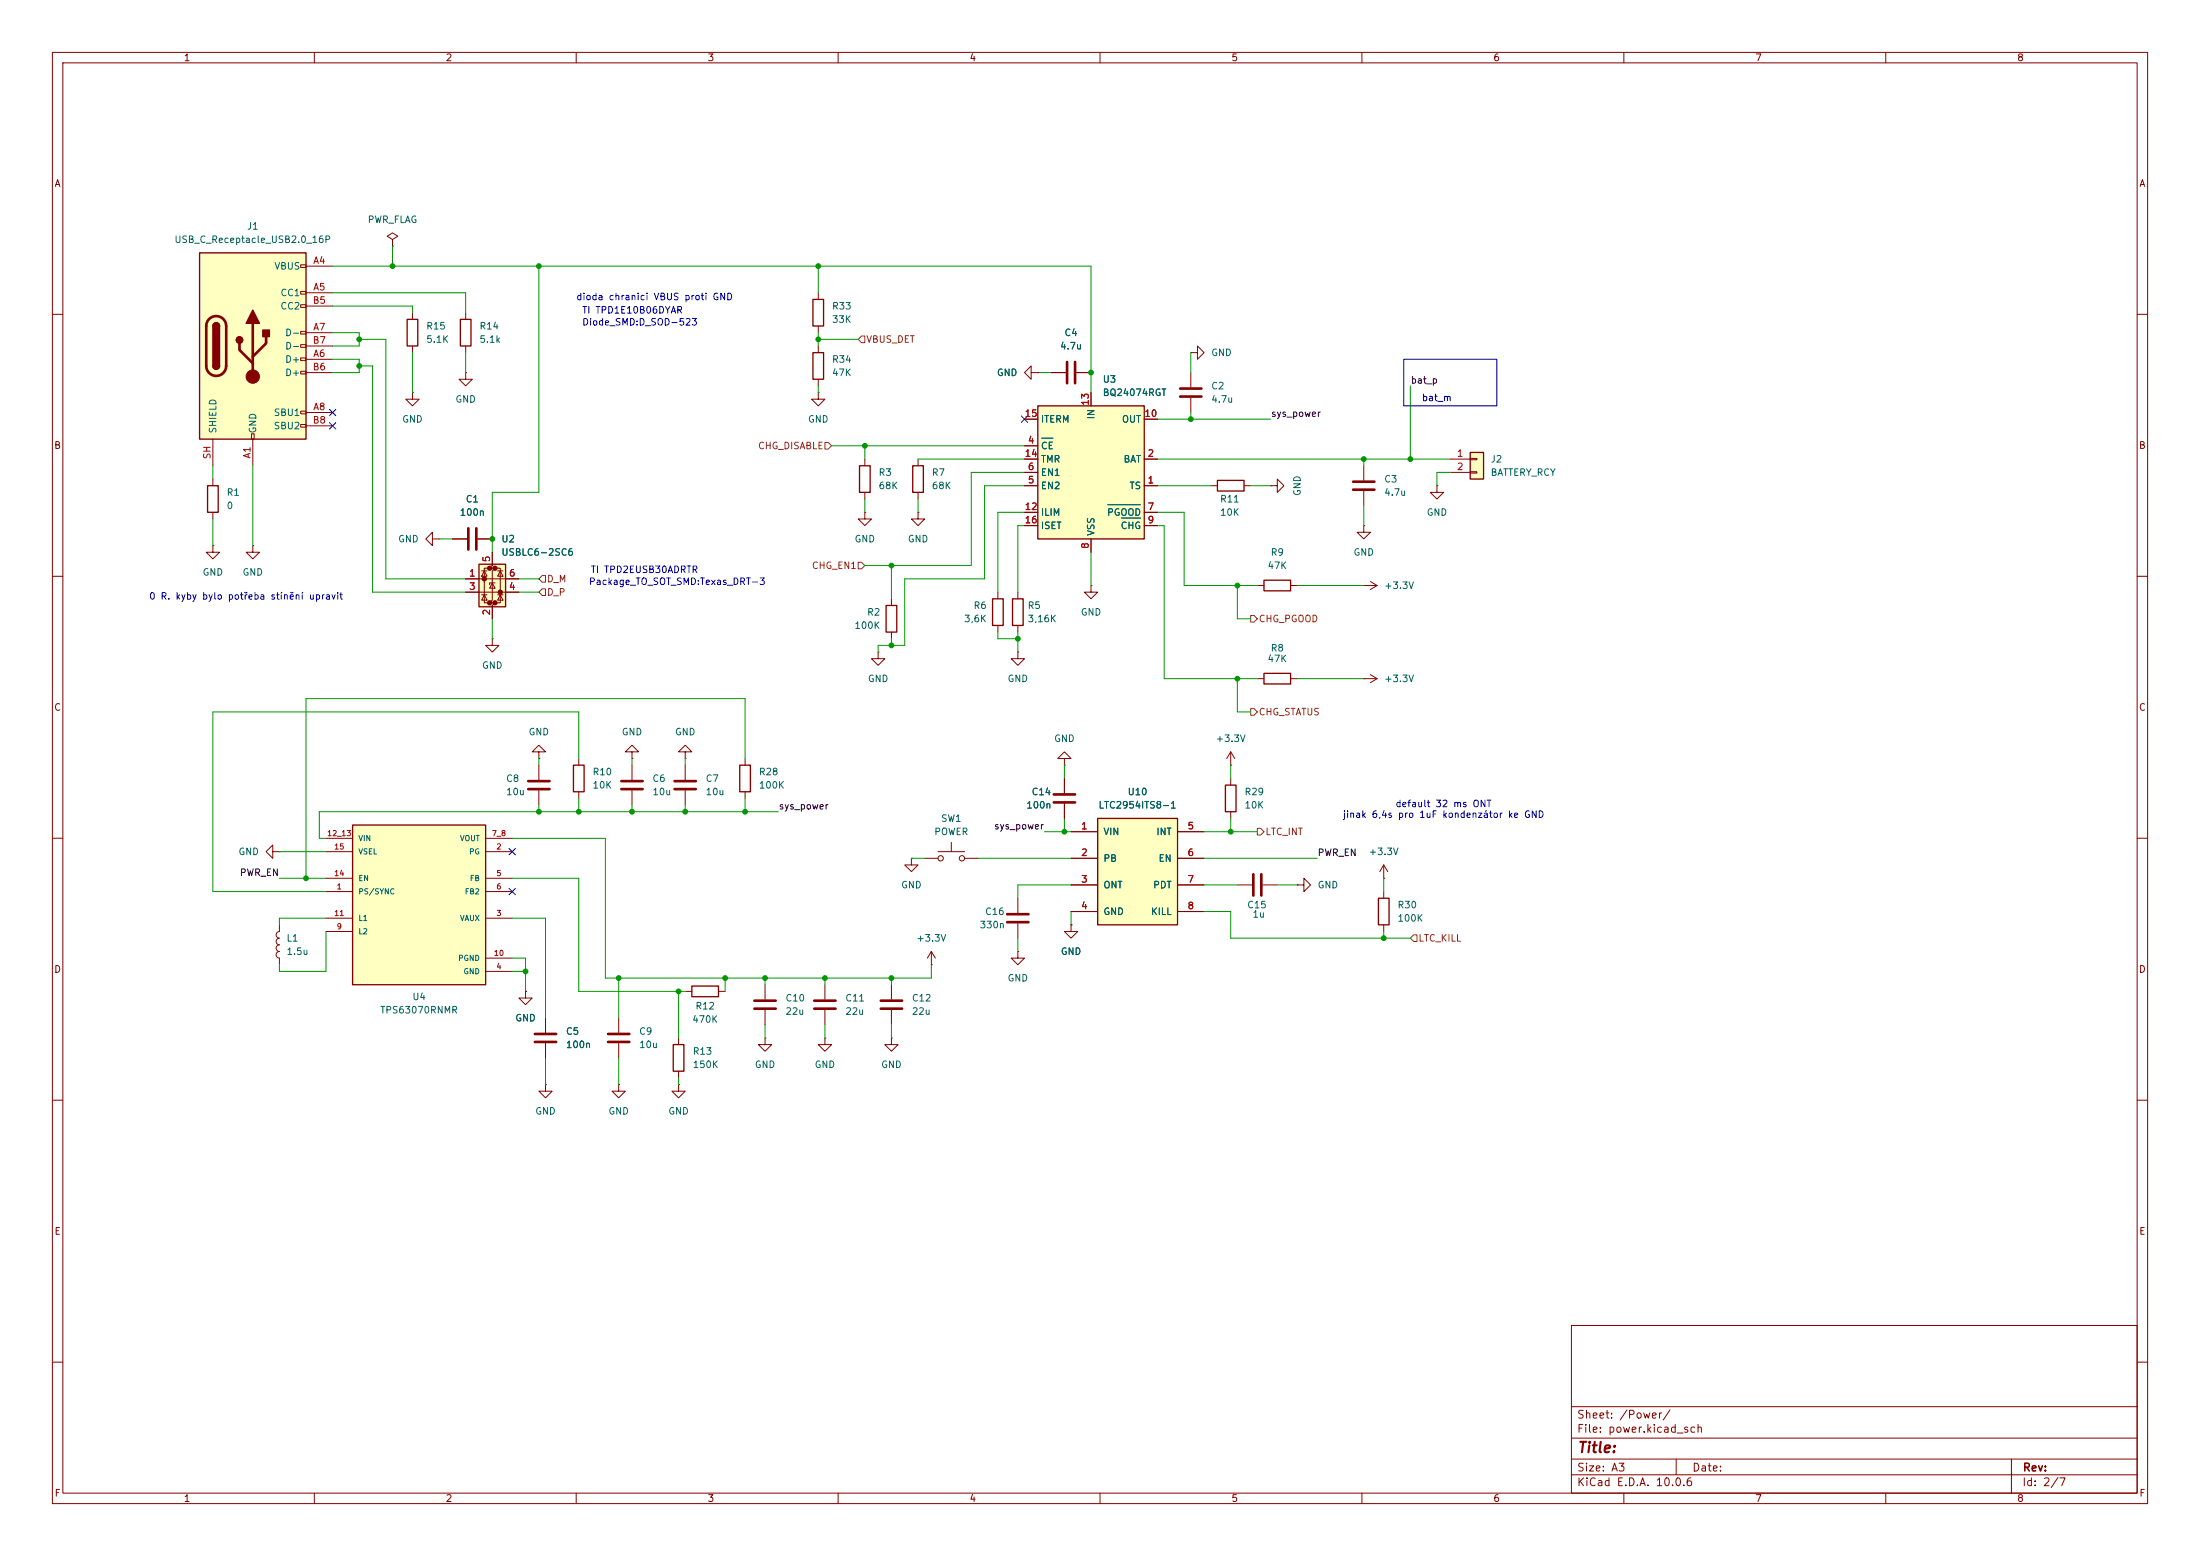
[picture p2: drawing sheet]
<svg xmlns="http://www.w3.org/2000/svg" width="420mm" height="297mm" viewBox="0 0 420 297" stroke-linecap="round" stroke-linejoin="round" font-family="sans-serif">
<g fill="none" stroke="#840000" stroke-width=".19">
<path d="M10 10h400v277h-400zM12 12h396v273h-396zM60 10v2M110 10v2M160 10v2M210 10v2M260 10v2M310 10v2M360 10v2M156.2 55.9v1.3M10 60h2M156.2 62.2v1.3"/>
<path d="M196.8 71.1v-1.2l-1.2 1.2 1.2 1.3v-1.3h1.3M198.1 71.1h.1M200.7 71.1h2.8M205.5 71.1h2.8M408 60h2M175.3 87.6v1.3M175.3 94v1.3M10 110h2M190.5 113v1.3M190.5 119.4v1.3M260.3 111.8h.1M260.3 111.8h2.6"/>
<path d="M261.6 111l1.3 .8M262.9 111.8l-1.3 .7M408 110h2M10 160h2M408 160h2M157.5 198.1v1.3h1.2l-1.2 1.3-1.3-1.3h1.3M157.5 198.1h.1M170.2 198.1v1.3h1.2l-1.2 1.3-1.3-1.3h1.3M170.2 198.1h.1M10 210h2M408 210h2M300 253h108v32h-108z"/>
<path d="M10 260h2M300 278.5h108M300 274.5h108M300 268.5h108M320 278.5v3M384 278.5v6.5M408 260h2M60 285v2M110 285v2M160 285v2M210 285v2M260 285v2"/>
<path d="M300 281.5h108M310 285v2M360 285v2"/>
</g>
<path d="M155.2 57.2h2v5h-2zM174.2 88.9h2.1v5.1h-2.1zM189.5 114.3h2v5.1h-2z" fill="none" stroke="#840000" stroke-width=".25"/>
<path d="M203.7 69.1v4.1M205.2 69.1v4.1" fill="none" stroke="#840000" stroke-width=".51"/>
<path d="M280.7 86.4h2.5v5h-2.5z" fill="#ffffc2"/>
<path d="M155.2 67.3h2v5.1h-2zM164.1 88.9h2v5.1h-2zM280.7 86.4h2.5v5h-2.5zM193.3 114.3h2v5.1h-2zM141.2 146.1h2.1v5h-2.1zM263.1 171.5h2.1v5h-2.1zM132.1 188.2h5.1v2h-5.1z" fill="none" stroke="#840000" stroke-width=".25"/>
<g fill="none" stroke="#840000" stroke-width=".19">
<path d="M156.2 74.9v1.3h1.3l-1.3 1.3-1.3-1.3h1.3M156.2 74.9h.1M156.2 66v1.3M156.2 72.4v1.3M165.1 87.6v1.3M165.1 94v1.3M242.6 92.7h1.2v-1.3l1.3 1.3-1.3 1.3v-1.3M242.6 92.7h.1M260.3 88.9v2.8M260.3 93.7v2.8M276.9 87.6h3.8M276.9 90.2h3.8"/>
<path d="M280.7 87.5h1.2v.3h-1.2zM280.7 90h1.2v.3h-1.2zM194.3 113v1.3M194.3 119.4v1.3M208.3 111.8v1.2h1.2l-1.2 1.3-1.3-1.3h1.3M208.3 111.8h.1M194.3 124.5v1.2h1.3l-1.3 1.3-1.3-1.3h1.3M194.3 124.5h.1M102.9 146.1v2.7M102.9 150.9v2.8M142.2 144.8v1.3M142.2 151.1v1.3"/>
<path d="M203.2 144.8h1.3l-1.3-1.3-1.3 1.3h1.3v1.3M203.2 146.1h.1M264.2 167.6h.1M264.2 165.1l-.8 1.3M264.2 165.1l.7 1.3M264.2 165.1v2.5M264.2 170.2v1.3M264.2 176.5v1.3M130.8 189.2h1.3M137.2 189.2h1.2"/>
</g>
<path d="M258.3 91.9h4.1M258.3 93.5h4.1M100.8 149.1h4.1M100.8 150.6h4.1" fill="none" stroke="#840000" stroke-width=".51"/>
<path d="M198.1 77.5h20.3v25.4h-20.3z" fill="#ffffc2"/>
<path d="M77.7 61h2.1v5h-2.1zM87.9 61h2v5h-2zM198.1 77.5h20.3v25.4h-20.3zM232.4 91.7h5.1v2h-5.1zM241.3 128.5h5.1v2.1h-5.1zM233.9 149.9h2.1v5h-2.1zM128.5 199.4h2.1v5.1h-2.1z" fill="none" stroke="#840000" stroke-width=".25"/>
<g fill="none" stroke="#840000" stroke-width=".19">
<path d="M78.7 59.7v1.3M88.9 59.7v1.3M78.7 66v1.3M88.9 66v1.3M208.3 74.9v2.6M165.1 97.8v1.3h1.3l-1.3 1.2-1.3-1.2h1.3M165.1 97.8h.1M195.6 92.7h2.5M195.6 87.6h2.5M195.6 85.1h2.5M195.6 90.2h2.5M195.6 97.8h2.5"/>
<path d="M195.6 80h2.5M218.4 92.7h2.6M218.4 87.6h2.6M218.4 97.8h2.6M218.4 80h2.6M231.1 92.7h1.3M237.5 92.7h1.3M274.3 92.7v1.3h1.3l-1.3 1.3-1.3-1.3h1.3M274.3 92.7h.1M195.6 100.3h2.5M208.3 102.9v2.5M218.4 100.3h2.6"/>
<path d="M260.3 100.3v1.3h1.3l-1.3 1.3-1.2-1.3h1.2M260.3 100.3h.1M240 129.5h1.3M246.4 129.5h1.2M260.3 129.5h.1M260.3 129.5h2.6M261.6 128.8l1.3 .7M262.9 129.5l-1.3 .8M203.2 148.6v2.8M203.2 153.4v2.8M234.9 146.1h.1M234.9 143.5v2.6"/>
<path d="M234.9 148.6v1.3M234.9 154.9v1.3M234.9 143.5l-.7 1.3M234.9 143.5l.8 1.3M174 163.8v1.3h1.3l-1.3 1.3-1.3-1.3h1.3M174 163.8h.1M194.3 171.5v2.7M194.3 176.3v2.8M204.5 176.5v1.3h1.2l-1.2 1.3-1.3-1.3h1.3M204.5 176.5h.1M236.2 168.9h2.8M241 168.9h2.8"/>
<path d="M247.6 168.9h1.3v-1.3l1.3 1.3-1.3 1.3v-1.3M247.6 168.9h.1M129.5 198.1v1.3M177.8 184.2h.1M177.8 181.6l-.8 1.3M177.8 181.6l.8 1.3M177.8 181.6v2.6M194.3 181.6v1.3h1.3l-1.3 1.3-1.3-1.3h1.3M194.3 181.6h.1M129.5 207v1.3h1.3l-1.3 1.3-1.2-1.3h1.2M129.5 207h.1M129.5 204.5v1.2"/>
</g>
<path d="M198.9 83.6h2.1M211.5 96.3h6.2M214.1 98.9h3.6" fill="none" stroke="#006464" stroke-width=".19"/>
<path d="M201.2 151.6h4M201.2 153.2h4M192.3 174.5h4M192.3 176h4M239.3 166.9v4M240.8 166.9v4" fill="none" stroke="#840000" stroke-width=".51"/>
<path d="M209.5 156.2h15.3v20.3h-15.3z" fill="#ffffc2"/>
<path d="M169.2 115.6h2v5.1h-2zM241.3 110.7h5.1v2.1h-5.1zM209.5 156.2h15.3v20.3h-15.3z" fill="none" stroke="#840000" stroke-width=".25"/>
<g fill="none" stroke="#840000" stroke-width=".19">
<path d="M88.9 71.1v1.3h1.3l-1.3 1.3-1.3-1.3h1.3M88.9 71.1h.1M227.3 67.3h1.3v-1.3l1.3 1.3-1.3 1.3v-1.3M227.3 67.3h.1M227.3 71.1v2.8M227.3 75.9v2.8M175.3 97.8v1.3h1.2l-1.2 1.2-1.3-1.2h1.3M175.3 97.8h.1M170.2 114.3v1.3M240 111.8h1.3M246.4 111.8h1.2M167.6 124.5v1.2h1.3l-1.3 1.3-1.2-1.3h1.2"/>
<path d="M167.6 124.5h.1M170.2 120.7v1.2M102.9 143.5h1.2l-1.2-1.3-1.3 1.3h1.3v1.3M102.9 144.8h.1M204.5 158.8h5M224.8 158.8h5.1M52.1 162.6v-1.3l-1.3 1.3 1.3 1.2v-1.2h1.2M53.3 162.6h.1M53.3 177.8a.64 .64 0 0 0-.6 .6 .64 .64 0 0 0 .6 .7 .64 .64 0 0 0-.6 .6 .64 .64 0 0 0 .6 .6 .64 .64 0 0 0-.6 .7 .64 .64 0 0 0 .6 .6 .63 .63 0 0 0-.6 .6 .63 .63 0 0 0 .6 .7v1.3M53.3 176.5v1.3M176.5 163.8h2.6M179.1 162.6h5"/>
<path d="M181.6 160.8v1.8M184.1 163.8h2.6M204.5 163.8h5M204.5 168.9h5M204.5 174h5M224.8 163.8h5.1M224.8 168.9h5.1M224.8 174h5.1M100.3 189.2v1.3h1.3l-1.3 1.3-1.2-1.3h1.2M100.3 189.2h.1"/>
<circle cx="179.6" cy="163.8" r=".51"/>
<circle cx="183.6" cy="163.8" r=".51"/>
</g>
<path d="M225.3 74.2h4.1M225.3 75.7h4.1" fill="none" stroke="#840000" stroke-width=".51"/>
<path d="M91.4 107.7h5.1v8.1h-5.1z" fill="#ffffc2"/>
<g fill="#840000" stroke="#840000" stroke-width=".51">
<circle cx="92.5" cy="110.5" r=".25"/>
<circle cx="93.5" cy="108.5" r=".25"/>
<circle cx="93.5" cy="115.1" r=".25"/>
<circle cx="94.5" cy="108.5" r=".25"/>
<circle cx="94.5" cy="115.1" r=".25"/>
<circle cx="95.5" cy="113" r=".25"/>
</g>
<g fill="none" stroke="#840000" stroke-width=".19">
<path d="M88.9 110.5h10.2M88.9 113h10.2M91.9 113.5h1.1M91.9 109h1.1M92.5 109l.5 1h-1.1zM92.5 113.5l.5 1.1h-1.1zM93.5 108.5h-1v6.6h1M94 105.4v2.6l-.5 .5h1l-.5 .5v5.6l-.5 .5h1l-.5 .5v2.5M94 111.3l.5 1h-1zM94.5 111.3h-1v.3M94.5 108.5h1v6.6h-1M95 113.5h1"/>
<path d="M95 109h1M95.5 109l.5 1h-1zM95.5 113.5l.5 1.1h-1zM94 121.9v1.3h1.2l-1.2 1.3-1.3-1.3h1.3M94 121.9h.1M110.5 144.8v1.3M110.5 151.1v1.3M120.6 143.5h1.3l-1.3-1.3-1.2 1.3h1.2v1.3M120.6 144.8h.1M120.6 146.1v2.7M120.6 150.9v2.8M130.8 143.5h1.3l-1.3-1.3-1.3 1.3h1.3v1.3"/>
<path d="M130.8 144.8h.1M130.8 146.1v2.7M130.8 150.9v2.8"/>
</g>
<path d="M91.4 107.7h5.1v8.1h-5.1zM109.5 146.1h2v5h-2z" fill="none" stroke="#840000" stroke-width=".25"/>
<path d="M118.6 149.1h4.1M118.6 150.6h4.1M128.8 149.1h4M128.8 150.6h4" fill="none" stroke="#840000" stroke-width=".51"/>
<path d="M67.3 157.5h25.4v30.5h-25.4z" fill="#ffffc2"/>
<path d="M39.6 92.7h2.1v5.1h-2.1zM67.3 157.5h25.4v30.5h-25.4z" fill="none" stroke="#840000" stroke-width=".25"/>
<g fill="none" stroke="#840000" stroke-width=".19">
<path d="M74.9 45.7l1-.6-1-.6-1 .6 1 .6v1.3M74.9 47h.1M78.7 74.9v1.3h1.3l-1.3 1.3-1.2-1.3h1.2M78.7 74.9h.1M40.6 91.4v1.3M40.6 97.8v1.3M40.6 104.1v1.3h1.3l-1.3 1.3-1.2-1.3h1.2M40.6 104.1h.1M48.3 104.1v1.3h1.2l-1.2 1.3-1.3-1.3h1.3M48.3 104.1h.1M86.4 102.9h2.8M91.2 102.9h2.8"/>
<path d="M62.2 170.2h5.1M62.2 162.6h5.1M62.2 175.3h5.1M62.2 167.6h5.1M62.2 160h5.1M62.2 177.8h5.1M92.7 170.2h5.1M92.7 162.6h5.1M92.7 175.3h5.1M92.7 167.6h5.1M92.7 160h5.1M92.7 185.4h5.1"/>
<path d="M92.7 182.9h5.1"/>
</g>
<path d="M89.4 100.8v4.1M90.9 100.8v4.1" fill="none" stroke="#840000" stroke-width=".51"/>
<path d="M38.1 48.3h20.3v35.5h-20.3z" fill="#ffffc2"/>
<g fill="none" stroke="#840000" stroke-width=".19">
<path d="M57.4 50.5h1v.6h-1zM57.4 55.6h1v.5h-1zM57.4 58.2h1v.5h-1zM58.4 50.8h5.1M58.4 55.9h5.1M58.4 58.4h5.1M57.4 63.2h1v.6h-1zM57.4 65.8h1v.5h-1zM57.4 68.3h1v.5h-1zM57.4 70.9h1v.5h-1zM57.4 78.5h1v.5h-1zM58.4 68.6h5.1"/>
<path d="M58.4 63.5h5.1M58.4 78.7h5.1M58.4 71.1h5.1M58.4 66h5.1M198.1 71.1h.1M200.7 71.1h2.8M205.5 71.1h2.8M208.3 74.9v2.6M40.6 83.8v5.1M48 82.8h.5v1h-.5zM48.3 83.8v5.1M57.4 81h1v.5h-1z"/>
<path d="M58.4 81.3h5.1M195.6 92.7h2.5M195.6 87.6h2.5M195.6 85.1h2.5M195.6 90.2h2.5M195.6 97.8h2.5M195.6 80h2.5M218.4 92.7h2.6M218.4 87.6h2.6M218.4 97.8h2.6M218.4 80h2.6M82.5 102.9v-1.3l-1.2 1.3 1.2 1.2v-1.2h1.3"/>
<path d="M83.8 102.9h.1M86.4 102.9h2.8M88.9 110.5h2.5M88.9 113h2.5M91.2 102.9h2.8M94 105.4v2.6M94 115.6v2.5M96.5 110.5h2.6M96.5 113h2.6M195.6 100.3h2.5M208.3 102.9v2.5M218.4 100.3h2.6"/>
<path d="M203.2 148.6v2.8M203.2 153.4v2.8M204.5 158.8h5M224.8 158.8h5.1M204.5 176.5h.1M204.5 163.8h5M204.5 168.9h5M204.5 174h5M224.8 163.8h5.1M224.8 168.9h5.1M224.8 174h5.1M100.3 189.2h.1"/>
<path d="M104.1 194.3v2.8M104.1 199.1v2.8M118.1 194.3v2.8M118.1 199.1v2.8M146 198.1v1.3h1.3l-1.3 1.3-1.2-1.3h1.2M146 198.1h.1M146 188v2.8M146 192.8v2.8M157.5 188v2.8M157.5 192.8v2.8M170.2 188v2.8M170.2 192.8v2.8"/>
<path d="M104.1 207v1.3h1.3l-1.3 1.3-1.2-1.3h1.2M104.1 207h.1M118.1 207v1.3h1.3l-1.3 1.3-1.3-1.3h1.3M118.1 207h.1"/>
</g>
<path d="M38.1 48.3h20.3v35.5h-20.3zM40.6 62.2a.64 .64 0 0 1 .7-.6 .64 .64 0 0 1 .6 .6M40.6 69.9a.64 .64 0 0 0 .7 .6 .64 .64 0 0 0 .6-.6" fill="none" stroke="#840000" stroke-width=".25"/>
<g fill="none" stroke="#840000" stroke-width=".51">
<path d="M39.9 60.9a1.9 1.9 0 0 1 2.1-.4 1.9 1.9 0 0 1 1.2 1.7v7.7a1.91 1.91 0 0 1-1.9 1.8 1.91 1.91 0 0 1-1.9-1.8v-7.8l.1-.7zM45.7 65.5v1.3l2.6 2.5M48.3 61.7v10.2M50.8 64.3v1.2l-2.5 2.6M102.1 198.9h4.1M102.1 197.4h4.1M116.1 198.9h4M116.1 197.4h4M144 192.5h4.1M144 191h4.1M155.4 192.5h4.1M155.4 191h4.1"/>
<path d="M168.1 192.5h4.1M168.1 191h4.1"/>
</g>
<g fill="#840000" stroke="#840000" stroke-width=".25">
<path d="M40.6 62.2h1.3v7.7h-1.3z"/>
<path d="M40.8 61.8a.64 .64 0 0 1 .7-.2 .64 .64 0 0 1 .4 .6h-1.3z"/>
<path d="M40.6 69.9h1.3a.64 .64 0 0 1-.6 .6 .64 .64 0 0 1-.7-.6z"/>
<path d="M48.3 59.2l1.2 2.5h-2.5z"/>
<path d="M50.2 63h1.2v1.3h-1.2z"/>
<circle cx="45.7" cy="64.9" r=".63"/>
</g>
<circle cx="48.3" cy="71.9" r="1.27" fill="#840000" stroke="#840000" stroke-width=".19"/>
<path d="M164.5 64.1h.6v1.3h-.6l-.7-.6zM157.5 84.5h.6l.6 .6-.6 .6h-.6zM103.5 112.4h.6v1.3h-.6l-.6-.7zM103.5 109.9h.6v1.2h-.6l-.6-.6zM163.8 107.3h.7l.6 .7-.6 .6h-.7zM238.8 117.5h.6l.6 .6-.6 .6h-.6zM238.8 135.3h.6l.6 .6-.6 .6h-.6zM240 158.1h.7l.6 .7-.6 .6h-.7zM269.2 179.1l.7-.7h.6v1.3h-.6z" fill="none" stroke="#725600" stroke-width=".19"/>
<g fill="none" stroke="#009600" stroke-width=".19">
<path d="M63.5 50.8h144.8v24.1M63.5 58.4h15.2v1.3M63.5 55.9h25.4v3.8M74.9 47v3.8M102.9 50.8v43.2h-8.9v11.4M156.2 50.8v5.1M63.5 68.6h5.1v2.5h-5.1M63.5 63.5h5.1v2.5h-5.1M68.6 64.8h5.1v45.7h15.2M68.6 69.9h2.5v43.1h17.8M78.7 67.3v7.6M88.9 67.3v3.8"/>
<path d="M156.2 63.5v2.5M156.2 73.7v1.2M156.2 64.8h7.6M198.1 71.1h2.6M227.3 67.3v3.8M227.3 78.7v1.3M269.2 73.7v13.9M40.6 88.9v2.5M40.6 99.1v5M48.3 88.9v15.2M158.7 85.1h36.9M165.1 85.1v2.5"/>
<path d="M165.1 95.3v2.5M175.3 87.6h20.3M175.3 95.3v2.5M195.6 90.2h-10.2v17.8h-20.3M195.6 97.8h-5.1v15.2M195.6 92.7h-7.6v17.8h-15.3v12.7h-5.1v1.3M221 87.6h55.9M221 97.8h5.1v14h13.9M221 92.7h10.1M221 80h21.6M238.8 92.7h3.8M260.3 87.6v1.3"/>
<path d="M260.3 96.5v3.8M276.9 90.2h-2.6v2.5M83.8 102.9h2.6M94 118.1v3.8M99.1 110.5h3.8M99.1 113h3.8M170.2 108v6.3M195.6 100.3h-1.3v12.7M208.3 105.4v6.4M221 100.3h1.2v29.2h17.8M236.2 111.8v6.3h2.6M247.6 111.8h12.7"/>
<path d="M170.2 121.9v1.3M190.5 120.7v1.2h3.8M194.3 120.7v3.8M236.2 129.5v6.4h2.6M247.6 129.5h12.7M102.9 144.8v1.3M102.9 153.7v1.2M110.5 144.8v-8.9h-69.9v34.3h21.6M110.5 152.4v2.5M120.6 144.8v1.3M120.6 153.7v1.2M130.8 144.8v1.3"/>
<path d="M130.8 153.7v1.2M142.2 144.8v-11.4h-83.8v34.2M142.2 152.4v2.5M148.6 154.9h-87.6v5.1h1.2M199.4 158.8h5.1M203.2 146.1v2.5M203.2 156.2v2.6M229.9 158.8h10.1M234.9 146.1v2.5M234.9 156.2v2.6M53.3 162.6h8.9M53.3 167.6h8.9"/>
<path d="M62.2 175.3h-8.9v1.2M62.2 177.8v7.6h-8.9v-1.2M97.8 160h17.8v26.7h62.2v-2.5M97.8 167.6h12.7v21.6h20.3M97.8 175.3h6.3v19M174 163.8h2.5M186.7 163.8h17.8M194.3 179.1v2.5M204.5 168.9h-10.2v2.6M204.5 174v2.5M229.9 174h5v5.1h34.3M229.9 163.8h21.6"/>
<path d="M229.9 168.9h6.3M243.8 168.9h3.8M264.2 167.6v2.6M264.2 177.8v1.3M97.8 185.4h2.5M97.8 182.9h2.5v6.3M118.1 186.7v7.6M129.5 189.2v8.9M138.4 186.7v2.5M146 186.7v1.3M146 195.6v2.5M157.5 186.7v1.3"/>
<path d="M157.5 195.6v2.5M170.2 186.7v1.3M170.2 195.6v2.5M104.1 201.9v5.1M118.1 201.9v5.1M129.5 205.7v1.3"/>
</g>
<path d="M62.9 78.1l1.2 1.2M64.1 78.1l-1.2 1.2M195 79.4l1.2 1.2M196.2 79.4l-1.2 1.2M62.9 80.7l1.2 1.2M64.1 80.7l-1.2 1.2M97.2 162l1.2 1.2M97.2 169.6l1.2 1.2M98.4 162l-1.2 1.2M98.4 169.6l-1.2 1.2" fill="none" stroke="#000084" stroke-width=".19"/>
<path d="M268 68.6h17.7v8.9h-17.7z" fill="none" stroke="#0000c2" stroke-width=".19"/>
<path d="M198.9 83.6h2.1M211.5 96.3h6.2M214.1 98.9h3.6" fill="none" stroke="#006464" stroke-width=".19"/>
<g fill="#009600" stroke="#009600" stroke-width=".19">
<circle cx="156.2" cy="64.8" r=".46"/>
<circle cx="208.3" cy="71.1" r=".46"/>
<circle cx="260.3" cy="87.6" r=".46"/>
<circle cx="269.2" cy="87.6" r=".46"/>
<circle cx="236.2" cy="111.8" r=".46"/>
<circle cx="236.2" cy="129.5" r=".46"/>
<circle cx="227.3" cy="80" r=".46"/>
<circle cx="264.2" cy="179.1" r=".46"/>
<circle cx="234.9" cy="158.8" r=".46"/>
<circle cx="142.2" cy="154.9" r=".46"/>
<circle cx="203.2" cy="158.8" r=".46"/>
<circle cx="157.5" cy="186.7" r=".46"/>
<circle cx="138.4" cy="186.7" r=".46"/>
<circle cx="146" cy="186.7" r=".46"/>
<circle cx="170.2" cy="186.7" r=".46"/>
<circle cx="170.2" cy="108" r=".46"/>
<circle cx="170.2" cy="123.2" r=".46"/>
<circle cx="165.1" cy="85.1" r=".46"/>
<circle cx="194.3" cy="121.9" r=".46"/>
<circle cx="102.9" cy="154.9" r=".46"/>
<circle cx="58.4" cy="167.6" r=".46"/>
<circle cx="110.5" cy="154.9" r=".46"/>
<circle cx="120.6" cy="154.9" r=".46"/>
<circle cx="100.3" cy="185.4" r=".46"/>
<circle cx="118.1" cy="186.7" r=".46"/>
<circle cx="129.5" cy="189.2" r=".46"/>
<circle cx="130.8" cy="154.9" r=".46"/>
<circle cx="94" cy="102.9" r=".46"/>
<circle cx="74.9" cy="50.8" r=".46"/>
<circle cx="68.6" cy="69.9" r=".46"/>
<circle cx="68.6" cy="64.8" r=".46"/>
<circle cx="156.2" cy="50.8" r=".46"/>
<circle cx="102.9" cy="50.8" r=".46"/>
</g>
<text font-size="2" fill="#840000" x="301" y="277.8">Title:</text>
<g font-size="1.5" fill="#840000">
<text x="300.9" y="273.8">File: power.kicad_sch</text>
<text x="300.9" y="271.1">Sheet: /Power/</text>
<text x="300.9" y="281.2">Size: A3</text>
<text x="322.9" y="281.2">Date:</text>
<text x="386" y="281.2">Rev:</text>
<text x="300.9" y="284">KiCad E.D.A. 10.0.6</text>
<text x="385.9" y="284">Id: 2/7</text>
</g>
<g font-size="1.3" fill="#840000">
<text x="35" y="12">1</text>
<text x="85" y="12">2</text>
<text x="135" y="12">3</text>
<text x="185" y="12">4</text>
<text x="235" y="12">5</text>
<text x="285" y="12">6</text>
<text x="335" y="12">7</text>
<text x="385" y="12">8</text>
<text x="10.3" y="36">A</text>
<text x="408.3" y="36">A</text>
<text x="10.2" y="86">B</text>
<text x="408.2" y="86">B</text>
<text x="10.2" y="136">C</text>
<text x="408.2" y="136">C</text>
<text x="10.2" y="186">D</text>
<text x="408.2" y="186">D</text>
<text x="10.3" y="236">E</text>
<text x="408.3" y="236">E</text>
<text x="10.3" y="286">F</text>
<text x="35" y="287">1</text>
<text x="85" y="287">2</text>
<text x="135" y="287">3</text>
<text x="185" y="287">4</text>
<text x="235" y="287">5</text>
<text x="285" y="287">6</text>
<text x="335" y="287">7</text>
<text x="385" y="287">8</text>
<text x="408.3" y="286">F</text>
</g>
<g font-size="1.3" fill="#006464">
<text x="33.2" y="46.7">USB_C_Receptacle_USB2.0_16P</text>
<text x="47" y="44.1">J1</text>
<text x="70.1" y="42.9">PWR_FLAG</text>
<text x="52.3" y="51.8">VBUS</text>
<text x="53.4" y="56.8">CC1</text>
<text x="53.4" y="59.4">CC2</text>
<text x="158.7" y="59.4">R33</text>
<text x="54.3" y="64.5">D-</text>
<text x="81.3" y="63.2">R15</text>
<text x="81.3" y="65.7">5.1K</text>
<text x="91.4" y="63.2">R14</text>
<text x="91.4" y="65.7">5.1k</text>
<text x="158.7" y="61.9">33K</text>
<text x="203.1" y="64.5">C4</text>
<text x="54.3" y="69.5">D+</text>
<text x="54.3" y="67">D-</text>
<text x="158.7" y="69.5">R34</text>
<text x="202.3" y="67">4.7u</text>
<text x="231.1" y="68.3">GND</text>
<text x="54.3" y="72.1">D+</text>
<text x="86.8" y="77.2">GND</text>
<text x="158.7" y="72.1">47K</text>
<text x="190.2" y="72.1">GND</text>
<text x="210.4" y="73.4">U3</text>
<text x="210.4" y="75.9">BQ24074RGT</text>
<text x="231.1" y="74.6">C2</text>
<text x="231.1" y="77.2">4.7u</text>
<text x="41.6" y="82.8" transform="rotate(-90 41.6 82.8)">SHIELD</text>
<text x="49.2" y="82.8" transform="rotate(-90 49.2 82.8)">GND</text>
<text x="52.2" y="79.7">SBU1</text>
<text x="52.2" y="82.2">SBU2</text>
<text x="76.7" y="81">GND</text>
<text x="154.1" y="81">GND</text>
<text x="198.6" y="81">ITERM</text>
<text x="209.2" y="80.1" transform="rotate(-90 209.2 80.1)">IN</text>
<text x="214.1" y="81">OUT</text>
<text x="198.6" y="86.1">CE</text>
<text x="198.6" y="88.6">TMR</text>
<text x="214.4" y="88.6">BAT</text>
<text x="284.5" y="88.6">J2</text>
<text x="43.2" y="94.9">R1</text>
<text x="167.6" y="91.1">R3</text>
<text x="167.6" y="93.7">68K</text>
<text x="177.8" y="91.1">R7</text>
<text x="177.8" y="93.7">68K</text>
<text x="198.6" y="93.7">EN2</text>
<text x="198.6" y="91.1">EN1</text>
<text x="215.5" y="93.7">TS</text>
<text x="248.6" y="94.8" transform="rotate(-90 248.6 94.8)">GND</text>
<text x="264.1" y="92.4">C3</text>
<text x="264.1" y="94.9">4.7u</text>
<text x="284.5" y="91.1">BATTERY_RCY</text>
<text x="43.2" y="97.5">0</text>
<text x="87.7" y="98.8">100n</text>
<text x="88.8" y="96.2">C1</text>
<text x="198.6" y="98.8">ILIM</text>
<text x="198.6" y="101.3">ISET</text>
<text x="211.2" y="98.8">PGOOD</text>
<text x="213.8" y="101.3">CHG</text>
<text x="232.8" y="96.2">R11</text>
<text x="232.8" y="98.8">10K</text>
<text x="272.3" y="98.8">GND</text>
<text x="75.9" y="103.8">GND</text>
<text x="95.6" y="103.8">U2</text>
<text x="95.6" y="106.4">USBLC6-2SC6</text>
<text x="163" y="103.8">GND</text>
<text x="173.2" y="103.8">GND</text>
<text x="209.2" y="102.4" transform="rotate(-90 209.2 102.4)">VSS</text>
<text x="242.5" y="106.4">R9</text>
<text x="258.3" y="106.4">GND</text>
<text x="38.6" y="110.2">GND</text>
<text x="46.2" y="110.2">GND</text>
<text x="241.9" y="108.9">47K</text>
<text x="264.1" y="112.7">+3.3V</text>
<text x="165.4" y="117.8">R2</text>
<text x="183.9" y="119.1">3,6K</text>
<text x="185.8" y="116.5">R6</text>
<text x="196.1" y="116.5">R5</text>
<text x="196.1" y="119.1">3,16K</text>
<text x="206.2" y="117.8">GND</text>
<text x="163" y="120.3">100K</text>
<text x="242.5" y="124.7">R8</text>
<text x="91.9" y="128">GND</text>
<text x="165.6" y="130.5">GND</text>
<text x="192.2" y="130.5">GND</text>
<text x="241.9" y="126.7">47K</text>
<text x="264.1" y="130.5">+3.3V</text>
<text x="100.8" y="140.7">GND</text>
<text x="118.6" y="140.7">GND</text>
<text x="128.7" y="140.7">GND</text>
<text x="201.1" y="141.9">GND</text>
<text x="232" y="141.9">+3.3V</text>
<text x="96.5" y="149.6">C8</text>
<text x="113" y="148.3">R10</text>
<text x="124.4" y="149.6">C6</text>
<text x="134.6" y="149.6">C7</text>
<text x="144.8" y="148.3">R28</text>
<text x="96.5" y="152.1">10u</text>
<text x="113" y="150.8">10K</text>
<text x="124.4" y="152.1">10u</text>
<text x="134.6" y="152.1">10u</text>
<text x="144.8" y="150.8">100K</text>
<text x="195.8" y="154.6">100n</text>
<text x="196.8" y="152.1">C14</text>
<text x="209.6" y="154.6">LTC2954ITS8-1</text>
<text x="215.2" y="152.1">U10</text>
<text x="237.5" y="152.1">R29</text>
<text x="237.5" y="154.6">10K</text>
<text x="178.2" y="159.7">POWER</text>
<text x="179.5" y="157.2">SW1</text>
<text x="210.5" y="159.7">VIN</text>
<text x="220.6" y="159.7">INT</text>
<text x="45.4" y="163.5">GND</text>
<text x="210.5" y="164.8">PB</text>
<text x="221.1" y="164.8">EN</text>
<text x="261.2" y="163.5">+3.3V</text>
<text x="171.9" y="169.9">GND</text>
<text x="210.5" y="169.9">ONT</text>
<text x="220" y="169.9">PDT</text>
<text x="238" y="173.7">C15</text>
<text x="251.4" y="169.9">GND</text>
<text x="266.7" y="173.7">R30</text>
<text x="186.9" y="177.5">330n</text>
<text x="187.9" y="175">C16</text>
<text x="210.5" y="175">GND</text>
<text x="219.6" y="175">KILL</text>
<text x="239" y="175.5">1u</text>
<text x="266.7" y="176.2">100K</text>
<text x="54.6" y="180">L1</text>
<text x="54.6" y="182.6">1.5u</text>
<text x="174.8" y="180">+3.3V</text>
<text x="202.4" y="182.6">GND</text>
<text x="78.6" y="191.2">U4</text>
<text x="149.8" y="191.5">C10</text>
<text x="161.3" y="191.5">C11</text>
<text x="174" y="191.5">C12</text>
<text x="192.2" y="187.7">GND</text>
<text x="72.5" y="193.7">TPS63070RNMR</text>
<text x="98.3" y="195.3">GND</text>
<text x="107.9" y="197.8">C5</text>
<text x="121.9" y="197.8">C9</text>
<text x="132" y="195.5">470K</text>
<text x="132.6" y="193">R12</text>
<text x="149.8" y="194">22u</text>
<text x="161.3" y="194">22u</text>
<text x="174" y="194">22u</text>
<text x="107.9" y="200.4">100n</text>
<text x="121.9" y="200.4">10u</text>
<text x="132.1" y="201.6">R13</text>
<text x="132.1" y="204.2">150K</text>
<text x="144" y="204.2">GND</text>
<text x="155.4" y="204.2">GND</text>
<text x="168.1" y="204.2">GND</text>
<text x="102.1" y="213.1">GND</text>
<text x="116" y="213.1">GND</text>
<text x="127.5" y="213.1">GND</text>
</g>
<g font-size="1.3" fill="#a90000">
<text x="59.7" y="50.7">A4</text>
<text x="59.6" y="58.3">B5</text>
<text x="59.7" y="55.7">A5</text>
<text x="59.6" y="65.9">B7</text>
<text x="59.7" y="63.4">A7</text>
<text x="59.6" y="71">B6</text>
<text x="59.7" y="68.4">A6</text>
<text x="208.1" y="77.5" transform="rotate(-90 208.1 77.5)">13</text>
<text x="59.6" y="81.1">B8</text>
<text x="59.7" y="78.6">A8</text>
<text x="195.5" y="79.9">15</text>
<text x="218.4" y="79.9">10</text>
<text x="40.5" y="87.8" transform="rotate(-90 40.5 87.8)">SH</text>
<text x="48.1" y="87.6" transform="rotate(-90 48.1 87.6)">A1</text>
<text x="195.5" y="87.5">14</text>
<text x="196.1" y="85">4</text>
<text x="219" y="87.5">2</text>
<text x="278" y="87.5">1</text>
<text x="196.1" y="92.6">5</text>
<text x="196.1" y="90">6</text>
<text x="219" y="92.6">1</text>
<text x="278" y="90">2</text>
<text x="195.5" y="97.7">12</text>
<text x="195.5" y="100.2">16</text>
<text x="219" y="97.7">7</text>
<text x="219" y="100.2">9</text>
<text x="93.8" y="107.4" transform="rotate(-90 93.8 107.4)">5</text>
<text x="208.1" y="104.9" transform="rotate(-90 208.1 104.9)">8</text>
<text x="89.4" y="110.4">1</text>
<text x="89.4" y="112.9">3</text>
<text x="97.1" y="112.9">4</text>
<text x="97.1" y="110.4">6</text>
<text x="93.8" y="117.6" transform="rotate(-90 93.8 117.6)">2</text>
<text x="206.3" y="158.6">1</text>
<text x="226.6" y="158.6">5</text>
<text x="206.3" y="163.7">2</text>
<text x="226.6" y="163.7">6</text>
<text x="206.3" y="168.8">3</text>
<text x="206.3" y="173.9">4</text>
<text x="226.6" y="168.8">7</text>
<text x="226.6" y="173.9">8</text>
</g>
<g font-size="1.3" fill="#0000c2">
<text x="109.9" y="57.6">dioda chranici VBUS proti GND</text>
<text x="111" y="60.1">TI TPD1E10B06DYAR</text>
<text x="111" y="62.4">Diode_SMD:D_SOD-523</text>
<text x="271.3" y="76.9">bat_m</text>
<text x="112.3" y="112">Package_TO_SOT_SMD:Texas_DRT-3</text>
<text x="112.7" y="109.7">TI TPD2EUSB30ADRTR</text>
<text x="28.4" y="114.8">0 R. kyby bylo potřeba stínění upravit</text>
<text x="266.3" y="154.4">default 32 ms ONT</text>
<text x="256.2" y="156.4">jinak 6,4s pro 1uF kondenzátor ke GND</text>
</g>
<g font-size="1.3" fill="#725600">
<text x="165.3" y="65.7">VBUS_DET</text>
<text x="144.6" y="86.1">CHG_DISABLE</text>
<text x="104.3" y="114">D_P</text>
<text x="104.3" y="111.5">D_M</text>
<text x="154.9" y="108.9">CHG_EN1</text>
<text x="240.2" y="119.1">CHG_PGOOD</text>
<text x="240.2" y="136.9">CHG_STATUS</text>
<text x="241.5" y="159.7">LTC_INT</text>
<text x="270.7" y="180">LTC_KILL</text>
</g>
<g font-size="1.3" fill="#0f0f0f">
<text x="269.2" y="73.5">bat_p</text>
<text x="242.5" y="79.9">sys_power</text>
<text x="148.6" y="154.8">sys_power</text>
<text x="189.7" y="158.6">sys_power</text>
<text x="45.7" y="167.5">PWR_EN</text>
<text x="251.4" y="163.7">PWR_EN</text>
</g>
<g font-size="1" fill="#a90000">
<text x="62.3" y="159.8">12_13</text>
<text x="93.8" y="159.8">7_8</text>
<text x="63.7" y="167.5">14</text>
<text x="63.7" y="162.4">15</text>
<text x="94.7" y="162.4">2</text>
<text x="94.7" y="167.5">5</text>
<text x="64.2" y="170">1</text>
<text x="94.7" y="170">6</text>
<text x="63.7" y="175.1">11</text>
<text x="64.2" y="177.6">9</text>
<text x="94.7" y="175.1">3</text>
<text x="94.2" y="182.7">10</text>
<text x="94.7" y="185.2">4</text>
</g>
<g font-size="1" fill="#006464">
<text x="68.3" y="160.8">VIN</text>
<text x="87.7" y="160.8">VOUT</text>
<text x="68.3" y="163.3">VSEL</text>
<text x="89.5" y="163.3">PG</text>
<text x="68.3" y="170.9">PS/SYNC</text>
<text x="68.3" y="168.4">EN</text>
<text x="88.6" y="170.9">FB2</text>
<text x="89.6" y="168.4">FB</text>
<text x="68.3" y="178.6">L2</text>
<text x="68.3" y="176">L1</text>
<text x="87.7" y="176">VAUX</text>
<text x="87.4" y="183.6">PGND</text>
<text x="88.4" y="186.2">GND</text>
</g>
</svg>
